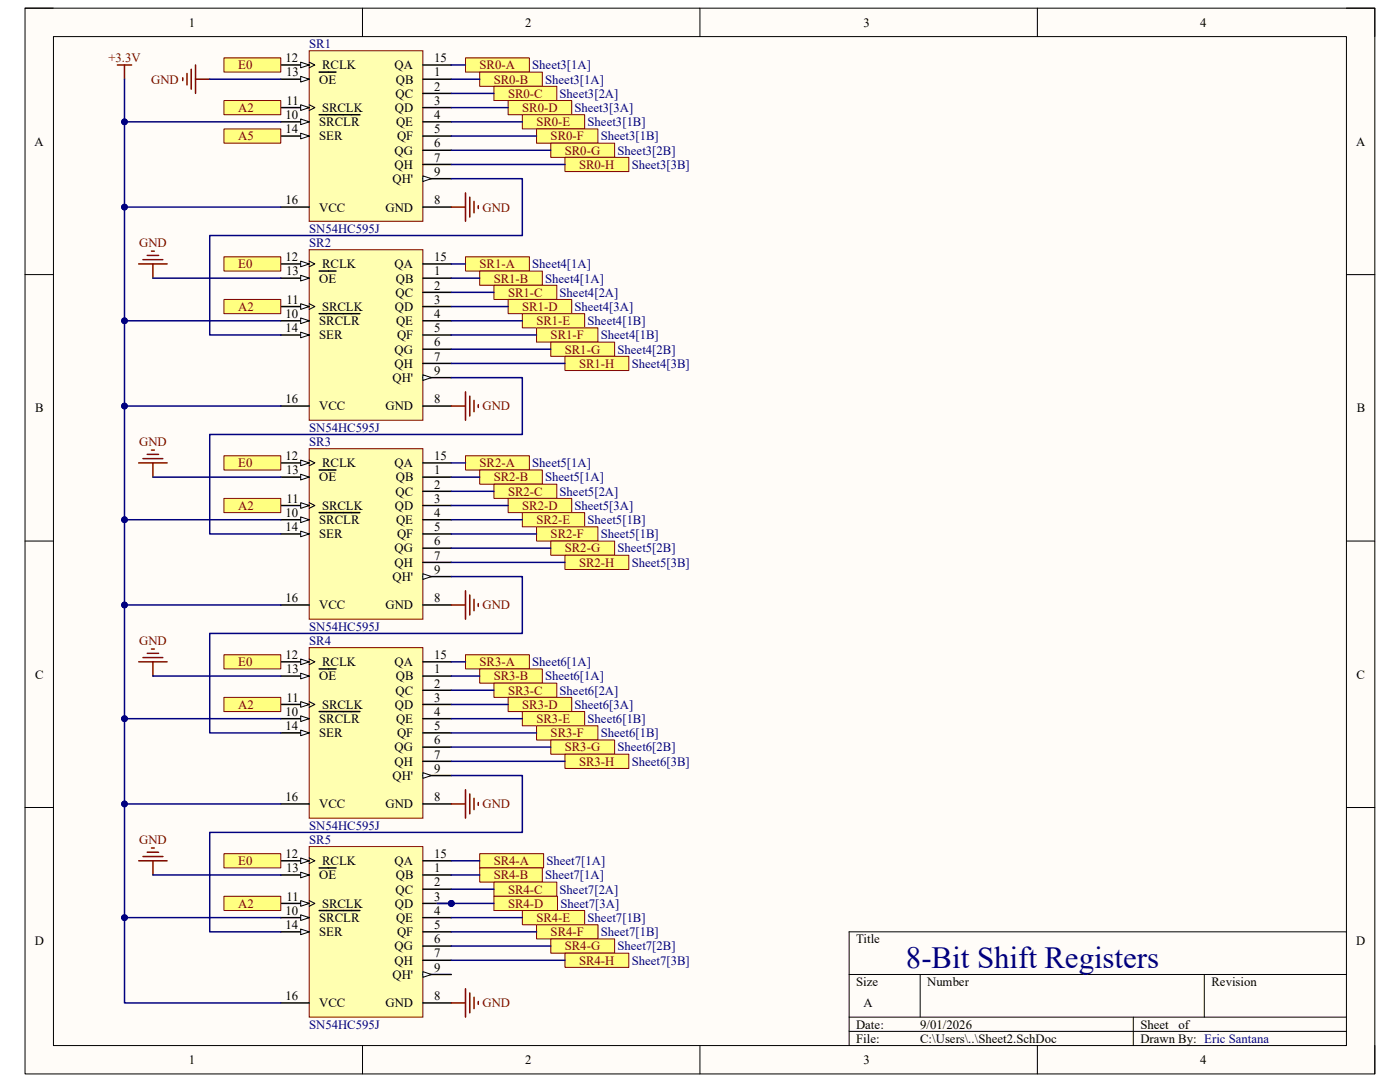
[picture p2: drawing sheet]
<svg xmlns="http://www.w3.org/2000/svg" width="279mm" height="216mm" viewBox="0 0 279 216" stroke-linecap="round" stroke-linejoin="round" font-family="sans-serif">
<path d="M5 1.6h269.4v212.7h-269.4z" fill-rule="evenodd" fill="#fffcf8"/>
<path d="M5 1.6h269.4v212.7h-269.4z" fill="none" stroke="#000" stroke-width=".2"/>
<path d="M10.7 7.3h258v201.3h-258z" fill-rule="evenodd" fill="#fffcf8"/>
<g fill="none" stroke="#000" stroke-width=".2">
<path d="M5 1.6h5.7M10.7 7.3h258v201.3h-258zM72.3 1.6v5.7M139.7 1.6v5.7M207 1.6v5.7M268.7 1.6h5.7v5.7M5 54.8h5.7M268.7 54.8h5.7M5 108h5.7M268.7 108h5.7M5 161.1h5.7M268.7 161.1h5.7"/>
<path d="M169.5 194.4h99.2M183.6 194.4v8.6M240.3 194.4v8.6M268.7 185.9h-99.2v22.7M72.3 208.6v5.7M139.7 208.6v5.7M169.5 203h99.2M169.5 205.8h99.2M207 208.6v5.7M226.2 203v5.6M274.4 208.6v5.7"/>
</g>
<path d="M61.7 10.1h22.7v34.1h-22.7z" fill-rule="evenodd" fill="#ffffb0"/>
<path d="M61.7 10.1h22.7v34.1h-22.7z" fill="none" stroke="#800000" stroke-width=".2"/>
<path d="M84.4 15.8h5.7M56 24.3h5.7" fill="none" stroke="#000" stroke-width=".3"/>
<path d="M60 23.7l1.7 .6-1.7 .6z" fill="#f8fcff"/>
<path d="M60 23.7l1.7 .6-1.7 .6z" fill="none" stroke="#000" stroke-width=".2"/>
<path d="M56 21.5h5.7M63.7 22.9h8.1" fill="none" stroke="#000" stroke-width=".3"/>
<path d="M60 20.9l1.7 .6-1.7 .5z" fill="#f8fcff"/>
<path d="M60 20.9l1.7 .6-1.7 .5zM61.7 20.9l1.1 .6-1.1 .5" fill="none" stroke="#000" stroke-width=".2"/>
<path d="M56 13h5.7" fill="none" stroke="#000" stroke-width=".3"/>
<path d="M60 12.4l1.7 .6-1.7 .5z" fill="#f8fcff"/>
<path d="M60 12.4l1.7 .6-1.7 .5zM61.7 12.4l1.1 .6-1.1 .5" fill="none" stroke="#000" stroke-width=".2"/>
<path d="M56 15.8h5.7" fill="none" stroke="#000" stroke-width=".3"/>
<path d="M60 15.2l1.7 .6-1.7 .6z" fill="#f8fcff"/>
<path d="M60 15.2l1.7 .6-1.7 .6z" fill="none" stroke="#000" stroke-width=".2"/>
<path d="M63.7 14.4h3.3M56 27.1h5.7" fill="none" stroke="#000" stroke-width=".3"/>
<path d="M60 26.6l1.7 .5-1.7 .6z" fill="#f8fcff"/>
<path d="M60 26.6l1.7 .5-1.7 .6z" fill="none" stroke="#000" stroke-width=".2"/>
<path d="M84.4 13h5.7M84.4 18.6h5.7M84.4 21.5h5.7M84.4 24.3h5.7M84.4 27.1h5.7M84.4 30h5.7M84.4 32.8h5.7M84.4 35.7h5.7M56 41.3h5.7M84.4 41.3h5.7" fill="none" stroke="#000" stroke-width=".3"/>
<path d="M84.4 35.1l1.7 .6-1.7 .5z" fill="#f8fcff"/>
<path d="M84.4 35.1l1.7 .6-1.7 .5z" fill="none" stroke="#000" stroke-width=".2"/>
<path d="M61.7 49.8h22.7v34.1h-22.7z" fill-rule="evenodd" fill="#ffffb0"/>
<path d="M61.7 49.8h22.7v34.1h-22.7z" fill="none" stroke="#800000" stroke-width=".2"/>
<path d="M84.4 55.5h5.7M56 64h5.7" fill="none" stroke="#000" stroke-width=".3"/>
<path d="M60 63.4l1.7 .6-1.7 .6z" fill="#f8fcff"/>
<path d="M60 63.4l1.7 .6-1.7 .6z" fill="none" stroke="#000" stroke-width=".2"/>
<path d="M56 61.2h5.7M63.7 62.6h8.1" fill="none" stroke="#000" stroke-width=".3"/>
<path d="M60 60.6l1.7 .6-1.7 .5z" fill="#f8fcff"/>
<path d="M60 60.6l1.7 .6-1.7 .5zM61.7 60.6l1.1 .6-1.1 .5" fill="none" stroke="#000" stroke-width=".2"/>
<path d="M56 52.7h5.7" fill="none" stroke="#000" stroke-width=".3"/>
<path d="M60 52.1l1.7 .6-1.7 .5z" fill="#f8fcff"/>
<path d="M60 52.1l1.7 .6-1.7 .5zM61.7 52.1l1.1 .6-1.1 .5" fill="none" stroke="#000" stroke-width=".2"/>
<path d="M56 55.5h5.7" fill="none" stroke="#000" stroke-width=".3"/>
<path d="M60 54.9l1.7 .6-1.7 .6z" fill="#f8fcff"/>
<path d="M60 54.9l1.7 .6-1.7 .6z" fill="none" stroke="#000" stroke-width=".2"/>
<path d="M63.7 54.1h3.3M56 66.8h5.7" fill="none" stroke="#000" stroke-width=".3"/>
<path d="M60 66.3l1.7 .5-1.7 .6z" fill="#f8fcff"/>
<path d="M60 66.3l1.7 .5-1.7 .6z" fill="none" stroke="#000" stroke-width=".2"/>
<path d="M84.4 52.7h5.7M84.4 58.3h5.7M84.4 61.2h5.7M84.4 64h5.7M84.4 66.8h5.7M84.4 69.7h5.7M84.4 72.5h5.7M84.4 75.4h5.7M56 81h5.7M84.4 81h5.7" fill="none" stroke="#000" stroke-width=".3"/>
<path d="M84.4 74.8l1.7 .6-1.7 .5z" fill="#f8fcff"/>
<path d="M84.4 74.8l1.7 .6-1.7 .5z" fill="none" stroke="#000" stroke-width=".2"/>
<path d="M61.7 129.2h22.7v34.1h-22.7z" fill-rule="evenodd" fill="#ffffb0"/>
<path d="M61.7 129.2h22.7v34.1h-22.7z" fill="none" stroke="#800000" stroke-width=".2"/>
<path d="M84.4 134.9h5.7M56 143.4h5.7" fill="none" stroke="#000" stroke-width=".3"/>
<path d="M60 142.8l1.7 .6-1.7 .6z" fill="#f8fcff"/>
<path d="M60 142.8l1.7 .6-1.7 .6z" fill="none" stroke="#000" stroke-width=".2"/>
<path d="M56 140.6h5.7M63.7 142h8.1" fill="none" stroke="#000" stroke-width=".3"/>
<path d="M60 140l1.7 .6-1.7 .5z" fill="#f8fcff"/>
<path d="M60 140l1.7 .6-1.7 .5zM61.7 140l1.1 .6-1.1 .5" fill="none" stroke="#000" stroke-width=".2"/>
<path d="M56 132.1h5.7" fill="none" stroke="#000" stroke-width=".3"/>
<path d="M60 131.5l1.7 .6-1.7 .5z" fill="#f8fcff"/>
<path d="M60 131.5l1.7 .6-1.7 .5zM61.7 131.5l1.1 .6-1.1 .5" fill="none" stroke="#000" stroke-width=".2"/>
<path d="M56 134.9h5.7" fill="none" stroke="#000" stroke-width=".3"/>
<path d="M60 134.3l1.7 .6-1.7 .6z" fill="#f8fcff"/>
<path d="M60 134.3l1.7 .6-1.7 .6z" fill="none" stroke="#000" stroke-width=".2"/>
<path d="M63.7 133.5h3.3M56 146.2h5.7" fill="none" stroke="#000" stroke-width=".3"/>
<path d="M60 145.7l1.7 .5-1.7 .6z" fill="#f8fcff"/>
<path d="M60 145.7l1.7 .5-1.7 .6z" fill="none" stroke="#000" stroke-width=".2"/>
<path d="M84.4 132.1h5.7M84.4 137.7h5.7M84.4 140.6h5.7M84.4 143.4h5.7M84.4 146.2h5.7M84.4 149.1h5.7M84.4 151.9h5.7M84.4 154.7h5.7M56 160.4h5.7M84.4 160.4h5.7" fill="none" stroke="#000" stroke-width=".3"/>
<path d="M84.4 154.2l1.7 .5-1.7 .6z" fill="#f8fcff"/>
<path d="M84.4 154.2l1.7 .5-1.7 .6z" fill="none" stroke="#000" stroke-width=".2"/>
<circle cx="90.1" cy="180.3" r=".57" fill="#000080"/>
<circle cx="90.1" cy="180.3" r=".57" fill="none" stroke="#000080" stroke-width=".2"/>
<path d="M61.7 168.9h22.7v34.1h-22.7z" fill-rule="evenodd" fill="#ffffb0"/>
<path d="M61.7 168.9h22.7v34.1h-22.7z" fill="none" stroke="#800000" stroke-width=".2"/>
<path d="M84.4 174.6h5.7M56 183.1h5.7" fill="none" stroke="#000" stroke-width=".3"/>
<path d="M60 182.5l1.7 .6-1.7 .6z" fill="#f8fcff"/>
<path d="M60 182.5l1.7 .6-1.7 .6z" fill="none" stroke="#000" stroke-width=".2"/>
<path d="M56 180.3h5.7M63.7 181.7h8.1" fill="none" stroke="#000" stroke-width=".3"/>
<path d="M60 179.7l1.7 .6-1.7 .5z" fill="#f8fcff"/>
<path d="M60 179.7l1.7 .6-1.7 .5zM61.7 179.7l1.1 .6-1.1 .5" fill="none" stroke="#000" stroke-width=".2"/>
<path d="M56 171.8h5.7" fill="none" stroke="#000" stroke-width=".3"/>
<path d="M60 171.2l1.7 .6-1.7 .5z" fill="#f8fcff"/>
<path d="M60 171.2l1.7 .6-1.7 .5zM61.7 171.2l1.1 .6-1.1 .5" fill="none" stroke="#000" stroke-width=".2"/>
<path d="M56 174.6h5.7" fill="none" stroke="#000" stroke-width=".3"/>
<path d="M60 174l1.7 .6-1.7 .6z" fill="#f8fcff"/>
<path d="M60 174l1.7 .6-1.7 .6z" fill="none" stroke="#000" stroke-width=".2"/>
<path d="M63.7 173.2h3.3M56 185.9h5.7" fill="none" stroke="#000" stroke-width=".3"/>
<path d="M60 185.4l1.7 .5-1.7 .6z" fill="#f8fcff"/>
<path d="M60 185.4l1.7 .5-1.7 .6z" fill="none" stroke="#000" stroke-width=".2"/>
<path d="M84.4 171.8h5.7M84.4 177.4h5.7M84.4 180.3h5.7M56 200.1h5.7" fill="none" stroke="#000" stroke-width=".3"/>
<circle cx="90.1" cy="180.3" r=".57" fill="#000080"/>
<circle cx="90.1" cy="180.3" r=".57" fill="none" stroke="#000080" stroke-width=".2"/>
<path d="M84.4 183.1h5.7M84.4 185.9h5.7M84.4 188.8h5.7M84.4 191.6h5.7M84.4 194.4h5.7M84.4 200.1h5.7" fill="none" stroke="#000" stroke-width=".3"/>
<path d="M84.4 193.9l1.7 .5-1.7 .6z" fill="#f8fcff"/>
<path d="M84.4 193.9l1.7 .5-1.7 .6z" fill="none" stroke="#000" stroke-width=".2"/>
<path d="M61.7 89.5h22.7v34.1h-22.7z" fill-rule="evenodd" fill="#ffffb0"/>
<path d="M61.7 89.5h22.7v34.1h-22.7z" fill="none" stroke="#800000" stroke-width=".2"/>
<path d="M84.4 95.2h5.7M56 103.7h5.7" fill="none" stroke="#000" stroke-width=".3"/>
<path d="M60 103.1l1.7 .6-1.7 .6z" fill="#f8fcff"/>
<path d="M60 103.1l1.7 .6-1.7 .6z" fill="none" stroke="#000" stroke-width=".2"/>
<path d="M56 100.9h5.7M63.7 102.3h8.1" fill="none" stroke="#000" stroke-width=".3"/>
<path d="M60 100.3l1.7 .6-1.7 .5z" fill="#f8fcff"/>
<path d="M60 100.3l1.7 .6-1.7 .5zM61.7 100.3l1.1 .6-1.1 .5" fill="none" stroke="#000" stroke-width=".2"/>
<path d="M56 92.4h5.7" fill="none" stroke="#000" stroke-width=".3"/>
<path d="M60 91.8l1.7 .6-1.7 .5z" fill="#f8fcff"/>
<path d="M60 91.8l1.7 .6-1.7 .5zM61.7 91.8l1.1 .6-1.1 .5" fill="none" stroke="#000" stroke-width=".2"/>
<path d="M56 95.2h5.7" fill="none" stroke="#000" stroke-width=".3"/>
<path d="M60 94.6l1.7 .6-1.7 .6z" fill="#f8fcff"/>
<path d="M60 94.6l1.7 .6-1.7 .6z" fill="none" stroke="#000" stroke-width=".2"/>
<path d="M63.7 93.8h3.3M56 106.5h5.7" fill="none" stroke="#000" stroke-width=".3"/>
<path d="M60 106l1.7 .5-1.7 .6z" fill="#f8fcff"/>
<path d="M60 106l1.7 .5-1.7 .6z" fill="none" stroke="#000" stroke-width=".2"/>
<path d="M84.4 92.4h5.7M84.4 98h5.7M84.4 100.9h5.7M84.4 103.7h5.7M84.4 106.5h5.7M84.4 109.4h5.7M84.4 112.2h5.7M84.4 115.1h5.7M56 120.7h5.7M84.4 120.7h5.7" fill="none" stroke="#000" stroke-width=".3"/>
<path d="M84.4 114.5l1.7 .6-1.7 .5z" fill="#f8fcff"/>
<path d="M84.4 114.5l1.7 .6-1.7 .5z" fill="none" stroke="#000" stroke-width=".2"/>
<g fill="none" stroke="#800000" stroke-width=".3">
<path d="M23.4 13h2.9M24.8 13v2.8M92.9 38.5v5.7M93.7 39.3v4M90.1 41.3h2.8M94.6 40.2v2.3M95.5 41v.6M92.9 78.2v5.7M93.7 79v4M94.6 79.9v2.3M90.1 81h2.8M95.5 80.7v.6"/>
<path d="M92.9 117.9v5.7M93.7 118.7v4M94.6 119.6v2.3M90.1 120.7h2.8M95.5 120.4v.6M92.9 157.6v5.7M93.7 158.4v4M94.6 159.3v2.3M90.1 160.4h2.8M95.5 160.1v.6M92.9 197.3v5.7M93.7 198.1v4"/>
<path d="M94.6 199v2.3M95.5 199.8v.6M90.1 200.1h2.8"/>
</g>
<path d="M44.7 11.5h11.3v2.9h-11.3z" fill-rule="evenodd" fill="#ffff80"/>
<path d="M44.7 11.5h11.3v2.9h-11.3z" fill="none" stroke="#800000" stroke-width=".2"/>
<path d="M44.7 20.1h11.3v2.8h-11.3z" fill-rule="evenodd" fill="#ffff80"/>
<path d="M44.7 20.1h11.3v2.8h-11.3z" fill="none" stroke="#800000" stroke-width=".2"/>
<path d="M44.7 25.7h11.3v2.9h-11.3z" fill-rule="evenodd" fill="#ffff80"/>
<path d="M44.7 25.7h11.3v2.9h-11.3z" fill="none" stroke="#800000" stroke-width=".2"/>
<g fill="none" stroke="#800000" stroke-width=".3">
<path d="M36.5 15.5v.6M37.3 14.7v2.2M38.2 13.8v4M39 13v5.6M39 15.8h2.9M27.7 52.7h5.7M28.5 51.8h4M29.4 51h2.2M30.2 50.1h.6M30.5 52.7v2.8M27.7 92.4h5.7M28.5 91.5h4"/>
<path d="M29.4 90.7h2.2M30.2 89.8h.6M30.5 92.4v2.8M27.7 132.1h5.7M28.5 131.2h4M29.4 130.4h2.2M30.2 129.5h.6M30.5 132.1v2.8M27.7 171.8h5.7M28.5 170.9h4M29.4 170.1h2.2M30.2 169.2h.6"/>
<path d="M30.5 171.8v2.8"/>
</g>
<path d="M44.7 51.2h11.3v2.9h-11.3z" fill-rule="evenodd" fill="#ffff80"/>
<path d="M44.7 51.2h11.3v2.9h-11.3z" fill="none" stroke="#800000" stroke-width=".2"/>
<path d="M44.7 59.8h11.3v2.8h-11.3z" fill-rule="evenodd" fill="#ffff80"/>
<path d="M44.7 59.8h11.3v2.8h-11.3z" fill="none" stroke="#800000" stroke-width=".2"/>
<path d="M44.7 90.9h11.3v2.9h-11.3z" fill-rule="evenodd" fill="#ffff80"/>
<path d="M44.7 90.9h11.3v2.9h-11.3z" fill="none" stroke="#800000" stroke-width=".2"/>
<path d="M44.7 99.5h11.3v2.8h-11.3z" fill-rule="evenodd" fill="#ffff80"/>
<path d="M44.7 99.5h11.3v2.8h-11.3z" fill="none" stroke="#800000" stroke-width=".2"/>
<path d="M44.7 130.6h11.3v2.9h-11.3z" fill-rule="evenodd" fill="#ffff80"/>
<path d="M44.7 130.6h11.3v2.9h-11.3z" fill="none" stroke="#800000" stroke-width=".2"/>
<path d="M44.7 170.3h11.3v2.9h-11.3z" fill-rule="evenodd" fill="#ffff80"/>
<path d="M44.7 170.3h11.3v2.9h-11.3z" fill="none" stroke="#800000" stroke-width=".2"/>
<path d="M44.7 139.1h11.3v2.9h-11.3z" fill-rule="evenodd" fill="#ffff80"/>
<path d="M44.7 139.1h11.3v2.9h-11.3z" fill="none" stroke="#800000" stroke-width=".2"/>
<path d="M44.7 178.8h11.3v2.9h-11.3z" fill-rule="evenodd" fill="#ffff80"/>
<path d="M44.7 178.8h11.3v2.9h-11.3z" fill="none" stroke="#800000" stroke-width=".2"/>
<path d="M92.9 11.6h12.8v2.8h-12.8z" fill-rule="evenodd" fill="#ffff80"/>
<path d="M92.9 11.6h12.8v2.8h-12.8z" fill="none" stroke="#800000" stroke-width=".2"/>
<path d="M95.7 14.4h12.5v2.8h-12.5z" fill-rule="evenodd" fill="#ffff80"/>
<path d="M95.7 14.4h12.5v2.8h-12.5z" fill="none" stroke="#800000" stroke-width=".2"/>
<path d="M98.6 17.2h12.5v2.9h-12.5z" fill-rule="evenodd" fill="#ffff80"/>
<path d="M98.6 17.2h12.5v2.9h-12.5z" fill="none" stroke="#800000" stroke-width=".2"/>
<path d="M101.4 20.1h12.7v2.8h-12.7z" fill-rule="evenodd" fill="#ffff80"/>
<path d="M101.4 20.1h12.7v2.8h-12.7z" fill="none" stroke="#800000" stroke-width=".2"/>
<path d="M104.2 22.9h12.5v2.8h-12.5z" fill-rule="evenodd" fill="#ffff80"/>
<path d="M104.2 22.9h12.5v2.8h-12.5z" fill="none" stroke="#800000" stroke-width=".2"/>
<path d="M107.1 25.7h12.2v2.9h-12.2z" fill-rule="evenodd" fill="#ffff80"/>
<path d="M107.1 25.7h12.2v2.9h-12.2z" fill="none" stroke="#800000" stroke-width=".2"/>
<path d="M109.9 28.6h12.8v2.8h-12.8z" fill-rule="evenodd" fill="#ffff80"/>
<path d="M109.9 28.6h12.8v2.8h-12.8z" fill="none" stroke="#800000" stroke-width=".2"/>
<path d="M112.7 31.4h12.8v2.8h-12.8z" fill-rule="evenodd" fill="#ffff80"/>
<path d="M112.7 31.4h12.8v2.8h-12.8z" fill="none" stroke="#800000" stroke-width=".2"/>
<path d="M92.9 51.2h12.8v2.9h-12.8z" fill-rule="evenodd" fill="#ffff80"/>
<path d="M92.9 51.2h12.8v2.9h-12.8z" fill="none" stroke="#800000" stroke-width=".2"/>
<path d="M95.7 54.1h12.5v2.8h-12.5z" fill-rule="evenodd" fill="#ffff80"/>
<path d="M95.7 54.1h12.5v2.8h-12.5z" fill="none" stroke="#800000" stroke-width=".2"/>
<path d="M98.6 56.9h12.5v2.9h-12.5z" fill-rule="evenodd" fill="#ffff80"/>
<path d="M98.6 56.9h12.5v2.9h-12.5z" fill="none" stroke="#800000" stroke-width=".2"/>
<path d="M101.4 59.8h12.7v2.8h-12.7z" fill-rule="evenodd" fill="#ffff80"/>
<path d="M101.4 59.8h12.7v2.8h-12.7z" fill="none" stroke="#800000" stroke-width=".2"/>
<path d="M104.2 62.6h12.5v2.8h-12.5z" fill-rule="evenodd" fill="#ffff80"/>
<path d="M104.2 62.6h12.5v2.8h-12.5z" fill="none" stroke="#800000" stroke-width=".2"/>
<path d="M107.1 65.4h12.2v2.9h-12.2z" fill-rule="evenodd" fill="#ffff80"/>
<path d="M107.1 65.4h12.2v2.9h-12.2z" fill="none" stroke="#800000" stroke-width=".2"/>
<path d="M109.9 68.3h12.8v2.8h-12.8z" fill-rule="evenodd" fill="#ffff80"/>
<path d="M109.9 68.3h12.8v2.8h-12.8z" fill="none" stroke="#800000" stroke-width=".2"/>
<path d="M112.7 71.1h12.8v2.8h-12.8z" fill-rule="evenodd" fill="#ffff80"/>
<path d="M112.7 71.1h12.8v2.8h-12.8z" fill="none" stroke="#800000" stroke-width=".2"/>
<path d="M92.9 90.9h12.8v2.9h-12.8z" fill-rule="evenodd" fill="#ffff80"/>
<path d="M92.9 90.9h12.8v2.9h-12.8z" fill="none" stroke="#800000" stroke-width=".2"/>
<path d="M95.7 93.8h12.5v2.8h-12.5z" fill-rule="evenodd" fill="#ffff80"/>
<path d="M95.7 93.8h12.5v2.8h-12.5z" fill="none" stroke="#800000" stroke-width=".2"/>
<path d="M98.6 96.6h12.5v2.9h-12.5z" fill-rule="evenodd" fill="#ffff80"/>
<path d="M98.6 96.6h12.5v2.9h-12.5z" fill="none" stroke="#800000" stroke-width=".2"/>
<path d="M101.4 99.5h12.7v2.8h-12.7z" fill-rule="evenodd" fill="#ffff80"/>
<path d="M101.4 99.5h12.7v2.8h-12.7z" fill="none" stroke="#800000" stroke-width=".2"/>
<path d="M104.2 102.3h12.5v2.8h-12.5z" fill-rule="evenodd" fill="#ffff80"/>
<path d="M104.2 102.3h12.5v2.8h-12.5z" fill="none" stroke="#800000" stroke-width=".2"/>
<path d="M107.1 105.1h12.2v2.9h-12.2z" fill-rule="evenodd" fill="#ffff80"/>
<path d="M107.1 105.1h12.2v2.9h-12.2z" fill="none" stroke="#800000" stroke-width=".2"/>
<path d="M109.9 108h12.8v2.8h-12.8z" fill-rule="evenodd" fill="#ffff80"/>
<path d="M109.9 108h12.8v2.8h-12.8z" fill="none" stroke="#800000" stroke-width=".2"/>
<path d="M112.7 110.8h12.8v2.8h-12.8z" fill-rule="evenodd" fill="#ffff80"/>
<path d="M112.7 110.8h12.8v2.8h-12.8z" fill="none" stroke="#800000" stroke-width=".2"/>
<path d="M92.9 130.6h12.8v2.9h-12.8z" fill-rule="evenodd" fill="#ffff80"/>
<path d="M92.9 130.6h12.8v2.9h-12.8z" fill="none" stroke="#800000" stroke-width=".2"/>
<path d="M95.7 133.5h12.5v2.8h-12.5z" fill-rule="evenodd" fill="#ffff80"/>
<path d="M95.7 133.5h12.5v2.8h-12.5z" fill="none" stroke="#800000" stroke-width=".2"/>
<path d="M98.6 136.3h12.5v2.8h-12.5z" fill-rule="evenodd" fill="#ffff80"/>
<path d="M98.6 136.3h12.5v2.8h-12.5z" fill="none" stroke="#800000" stroke-width=".2"/>
<path d="M101.4 139.1h12.7v2.9h-12.7z" fill-rule="evenodd" fill="#ffff80"/>
<path d="M101.4 139.1h12.7v2.9h-12.7z" fill="none" stroke="#800000" stroke-width=".2"/>
<path d="M104.2 142h12.5v2.8h-12.5z" fill-rule="evenodd" fill="#ffff80"/>
<path d="M104.2 142h12.5v2.8h-12.5z" fill="none" stroke="#800000" stroke-width=".2"/>
<path d="M107.1 144.8h12.2v2.9h-12.2z" fill-rule="evenodd" fill="#ffff80"/>
<path d="M107.1 144.8h12.2v2.9h-12.2z" fill="none" stroke="#800000" stroke-width=".2"/>
<path d="M109.9 147.7h12.8v2.8h-12.8z" fill-rule="evenodd" fill="#ffff80"/>
<path d="M109.9 147.7h12.8v2.8h-12.8z" fill="none" stroke="#800000" stroke-width=".2"/>
<path d="M112.7 150.5h12.8v2.8h-12.8z" fill-rule="evenodd" fill="#ffff80"/>
<path d="M112.7 150.5h12.8v2.8h-12.8z" fill="none" stroke="#800000" stroke-width=".2"/>
<path d="M95.7 170.3h12.8v2.9h-12.8z" fill-rule="evenodd" fill="#ffff80"/>
<path d="M95.7 170.3h12.8v2.9h-12.8z" fill="none" stroke="#800000" stroke-width=".2"/>
<path d="M95.7 173.2h12.5v2.8h-12.5z" fill-rule="evenodd" fill="#ffff80"/>
<path d="M95.7 173.2h12.5v2.8h-12.5z" fill="none" stroke="#800000" stroke-width=".2"/>
<path d="M98.6 176h12.5v2.8h-12.5z" fill-rule="evenodd" fill="#ffff80"/>
<path d="M98.6 176h12.5v2.8h-12.5z" fill="none" stroke="#800000" stroke-width=".2"/>
<path d="M98.6 178.8h12.7v2.9h-12.7z" fill-rule="evenodd" fill="#ffff80"/>
<path d="M98.6 178.8h12.7v2.9h-12.7z" fill="none" stroke="#800000" stroke-width=".2"/>
<path d="M104.2 181.7h12.5v2.8h-12.5z" fill-rule="evenodd" fill="#ffff80"/>
<path d="M104.2 181.7h12.5v2.8h-12.5z" fill="none" stroke="#800000" stroke-width=".2"/>
<path d="M107.1 184.5h12.2v2.9h-12.2z" fill-rule="evenodd" fill="#ffff80"/>
<path d="M107.1 184.5h12.2v2.9h-12.2z" fill="none" stroke="#800000" stroke-width=".2"/>
<path d="M109.9 187.4h12.8v2.8h-12.8z" fill-rule="evenodd" fill="#ffff80"/>
<path d="M109.9 187.4h12.8v2.8h-12.8z" fill="none" stroke="#800000" stroke-width=".2"/>
<path d="M112.8 190.2h12.7v2.8h-12.7z" fill-rule="evenodd" fill="#ffff80"/>
<path d="M112.8 190.2h12.7v2.8h-12.7z" fill="none" stroke="#800000" stroke-width=".2"/>
<path d="M24.8 41.3h31.2" fill="none" stroke="#000080" stroke-width=".3"/>
<circle cx="24.8" cy="41.3" r=".57" fill="#000080"/>
<circle cx="24.8" cy="41.3" r=".57" fill="none" stroke="#000080" stroke-width=".2"/>
<path d="M24.8 81h31.2" fill="none" stroke="#000080" stroke-width=".3"/>
<circle cx="24.8" cy="81" r=".57" fill="#000080"/>
<circle cx="24.8" cy="81" r=".57" fill="none" stroke="#000080" stroke-width=".2"/>
<path d="M24.8 120.7h31.2" fill="none" stroke="#000080" stroke-width=".3"/>
<circle cx="24.8" cy="120.7" r=".57" fill="#000080"/>
<circle cx="24.8" cy="120.7" r=".57" fill="none" stroke="#000080" stroke-width=".2"/>
<path d="M24.8 15.8v144.6h31.2" fill="none" stroke="#000080" stroke-width=".3"/>
<circle cx="24.8" cy="160.4" r=".57" fill="#000080"/>
<circle cx="24.8" cy="160.4" r=".57" fill="none" stroke="#000080" stroke-width=".2"/>
<circle cx="24.8" cy="143.4" r=".57" fill="#000080"/>
<circle cx="24.8" cy="143.4" r=".57" fill="none" stroke="#000080" stroke-width=".2"/>
<circle cx="24.8" cy="120.7" r=".57" fill="#000080"/>
<circle cx="24.8" cy="120.7" r=".57" fill="none" stroke="#000080" stroke-width=".2"/>
<circle cx="24.8" cy="103.7" r=".57" fill="#000080"/>
<circle cx="24.8" cy="103.7" r=".57" fill="none" stroke="#000080" stroke-width=".2"/>
<circle cx="24.8" cy="81" r=".57" fill="#000080"/>
<circle cx="24.8" cy="81" r=".57" fill="none" stroke="#000080" stroke-width=".2"/>
<circle cx="24.8" cy="64" r=".57" fill="#000080"/>
<circle cx="24.8" cy="64" r=".57" fill="none" stroke="#000080" stroke-width=".2"/>
<circle cx="24.8" cy="41.3" r=".57" fill="#000080"/>
<circle cx="24.8" cy="41.3" r=".57" fill="none" stroke="#000080" stroke-width=".2"/>
<circle cx="24.8" cy="24.3" r=".57" fill="#000080"/>
<circle cx="24.8" cy="24.3" r=".57" fill="none" stroke="#000080" stroke-width=".2"/>
<path d="M24.8 160.4v39.7h31.2" fill="none" stroke="#000080" stroke-width=".3"/>
<circle cx="24.8" cy="183.1" r=".57" fill="#000080"/>
<circle cx="24.8" cy="183.1" r=".57" fill="none" stroke="#000080" stroke-width=".2"/>
<circle cx="24.8" cy="160.4" r=".57" fill="#000080"/>
<circle cx="24.8" cy="160.4" r=".57" fill="none" stroke="#000080" stroke-width=".2"/>
<path d="M24.8 24.3h31.2M90.1 35.7h14.1v11.3h-62.3v19.8h14.1M90.1 75.4h14.1v11.3h-62.3v19.8h14.1M90.1 115.1h14.1v11.3h-62.3v19.8h14.1M90.1 154.7h14.1v11.4h-62.3v19.8h14.1" fill="none" stroke="#000080" stroke-width=".3"/>
<circle cx="24.8" cy="24.3" r=".57" fill="#000080"/>
<circle cx="24.8" cy="24.3" r=".57" fill="none" stroke="#000080" stroke-width=".2"/>
<path d="M41.9 15.8h14.1M30.5 55.5h25.5M24.8 64h31.2M30.5 95.2h25.5M30.5 134.9h25.5M30.5 174.6h25.5" fill="none" stroke="#000080" stroke-width=".3"/>
<circle cx="24.8" cy="64" r=".57" fill="#000080"/>
<circle cx="24.8" cy="64" r=".57" fill="none" stroke="#000080" stroke-width=".2"/>
<path d="M24.8 103.7h31.2" fill="none" stroke="#000080" stroke-width=".3"/>
<circle cx="24.8" cy="103.7" r=".57" fill="#000080"/>
<circle cx="24.8" cy="103.7" r=".57" fill="none" stroke="#000080" stroke-width=".2"/>
<path d="M24.8 143.4h31.2" fill="none" stroke="#000080" stroke-width=".3"/>
<circle cx="24.8" cy="143.4" r=".57" fill="#000080"/>
<circle cx="24.8" cy="143.4" r=".57" fill="none" stroke="#000080" stroke-width=".2"/>
<path d="M24.8 183.1h31.2" fill="none" stroke="#000080" stroke-width=".3"/>
<circle cx="24.8" cy="183.1" r=".57" fill="#000080"/>
<circle cx="24.8" cy="183.1" r=".57" fill="none" stroke="#000080" stroke-width=".2"/>
<g fill="none" stroke="#000080" stroke-width=".3">
<path d="M90.1 13h2.8M90.1 15.8h5.6M90.1 18.6h8.5M90.1 21.5h11.3M90.1 24.3h14.1M90.1 27.1h17M90.1 30h19.8M90.1 32.8h22.6M90.1 52.7h2.8M90.1 55.5h5.6M90.1 58.3h8.5M90.1 61.2h11.3"/>
<path d="M90.1 64h14.1M90.1 66.8h17M90.1 69.7h19.8M90.1 72.5h22.6M90.1 92.4h2.8M90.1 95.2h5.6M90.1 98h8.5M90.1 100.9h11.3M90.1 103.7h14.1M90.1 106.5h17M90.1 109.4h19.8M90.1 112.2h22.6"/>
<path d="M90.1 132.1h2.8M90.1 134.9h5.6M90.1 137.7h8.5M90.1 140.6h11.3M90.1 143.4h14.1M90.1 146.2h17M90.1 149.1h19.8M90.1 151.9h22.6M90.1 171.8h5.6M90.1 174.6h5.6M90.1 177.4h8.5M87.2 180.3h11.4"/>
</g>
<circle cx="90.1" cy="180.3" r=".57" fill="#000080"/>
<circle cx="90.1" cy="180.3" r=".57" fill="none" stroke="#000080" stroke-width=".2"/>
<path d="M90.1 183.1h14.1M90.1 185.9h17M90.1 188.8h19.8M90.1 191.6h22.7" fill="none" stroke="#000080" stroke-width=".3"/>
<text font-size="6.1" fill="#000080" x="180.8" y="193.1">8-Bit Shift Registers</text>
<g font-size="2.5">
<text x="37.7" y="5.3">1</text>
<text x="104.8" y="5.3">2</text>
<text x="172.3" y="5.3">3</text>
<text x="239.5" y="5.3">4</text>
<text x="57" y="12.4">12</text>
<text x="57.1" y="15.2">13</text>
<text x="63.7" y="16.7">OE</text>
<text x="64.3" y="13.8">RCLK</text>
<text x="78.7" y="13.8">QA</text>
<text x="79" y="16.7">QB</text>
<text x="86.7" y="15.2">1</text>
<text x="86.7" y="12.4">15</text>
<text x="57" y="23.7">10</text>
<text x="57.2" y="20.9">11</text>
<text x="64.3" y="22.4">SRCLK</text>
<text x="78.8" y="22.4">QD</text>
<text x="79" y="19.5">QC</text>
<text x="86.7" y="18.1">2</text>
<text x="86.7" y="20.9">3</text>
<text x="86.7" y="23.7">4</text>
<text x="6.9" y="29.1">A</text>
<text x="57" y="26.6">14</text>
<text x="63.7" y="25.2">SRCLR</text>
<text x="63.7" y="28">SER</text>
<text x="79" y="25.2">QE</text>
<text x="79.2" y="28">QF</text>
<text x="86.7" y="26.6">5</text>
<text x="86.7" y="29.4">6</text>
<text x="270.6" y="29.1">A</text>
<text x="78.7" y="30.9">QG</text>
<text x="78.7" y="33.7">QH</text>
<text x="86.7" y="32.3">7</text>
<text x="86.7" y="35.1">9</text>
<text x="57" y="40.8">16</text>
<text x="78.4" y="36.5">QH'</text>
<text x="86.7" y="40.8">8</text>
<text x="63.7" y="42.2">VCC</text>
<text x="77" y="42.2">GND</text>
<text x="57" y="52.1">12</text>
<text x="64.3" y="53.6">RCLK</text>
<text x="78.7" y="53.6">QA</text>
<text x="86.7" y="52.1">15</text>
<text x="57.1" y="54.9">13</text>
<text x="63.7" y="56.4">OE</text>
<text x="79" y="59.2">QC</text>
<text x="79" y="56.4">QB</text>
<text x="86.7" y="54.9">1</text>
<text x="86.7" y="57.8">2</text>
<text x="57" y="63.5">10</text>
<text x="57.2" y="60.6">11</text>
<text x="63.7" y="64.9">SRCLR</text>
<text x="64.3" y="62.1">SRCLK</text>
<text x="78.8" y="62.1">QD</text>
<text x="79" y="64.9">QE</text>
<text x="86.7" y="60.6">3</text>
<text x="86.7" y="63.5">4</text>
<text x="57" y="66.3">14</text>
<text x="63.7" y="67.7">SER</text>
<text x="78.7" y="70.6">QG</text>
<text x="79.2" y="67.7">QF</text>
<text x="86.7" y="66.3">5</text>
<text x="86.7" y="69.1">6</text>
<text x="86.7" y="72">7</text>
<text x="78.4" y="76.2">QH'</text>
<text x="78.7" y="73.4">QH</text>
<text x="86.7" y="74.8">9</text>
<text x="7" y="82.3">B</text>
<text x="57" y="80.5">16</text>
<text x="63.7" y="81.9">VCC</text>
<text x="77" y="81.9">GND</text>
<text x="86.7" y="80.5">8</text>
<text x="270.8" y="82.3">B</text>
<text x="57" y="91.8">12</text>
<text x="57.1" y="94.7">13</text>
<text x="64.3" y="93.2">RCLK</text>
<text x="78.7" y="93.2">QA</text>
<text x="86.7" y="94.7">1</text>
<text x="86.7" y="91.8">15</text>
<text x="57.2" y="100.3">11</text>
<text x="63.7" y="96.1">OE</text>
<text x="64.3" y="101.7">SRCLK</text>
<text x="78.8" y="101.7">QD</text>
<text x="79" y="98.9">QC</text>
<text x="79" y="96.1">QB</text>
<text x="86.7" y="97.5">2</text>
<text x="86.7" y="100.3">3</text>
<text x="57" y="103.2">10</text>
<text x="57" y="106">14</text>
<text x="63.7" y="104.6">SRCLR</text>
<text x="63.7" y="107.4">SER</text>
<text x="79" y="104.6">QE</text>
<text x="79.2" y="107.4">QF</text>
<text x="86.7" y="103.2">4</text>
<text x="86.7" y="106">5</text>
<text x="78.7" y="110.2">QG</text>
<text x="78.7" y="113.1">QH</text>
<text x="86.7" y="108.8">6</text>
<text x="86.7" y="111.7">7</text>
<text x="78.4" y="115.9">QH'</text>
<text x="86.7" y="114.5">9</text>
<text x="57" y="120.2">16</text>
<text x="63.7" y="121.6">VCC</text>
<text x="77" y="121.6">GND</text>
<text x="86.7" y="120.2">8</text>
<text x="57" y="131.5">12</text>
<text x="86.7" y="131.5">15</text>
<text x="7" y="135.4">C</text>
<text x="57.1" y="134.4">13</text>
<text x="63.7" y="135.8">OE</text>
<text x="64.3" y="132.9">RCLK</text>
<text x="78.7" y="132.9">QA</text>
<text x="79" y="135.8">QB</text>
<text x="86.7" y="134.4">1</text>
<text x="86.7" y="137.2">2</text>
<text x="270.7" y="135.4">C</text>
<text x="57" y="142.9">10</text>
<text x="57.2" y="140">11</text>
<text x="64.3" y="141.4">SRCLK</text>
<text x="78.8" y="141.4">QD</text>
<text x="79" y="138.6">QC</text>
<text x="86.7" y="140">3</text>
<text x="86.7" y="142.9">4</text>
<text x="57" y="145.7">14</text>
<text x="63.7" y="144.3">SRCLR</text>
<text x="63.7" y="147.1">SER</text>
<text x="78.7" y="149.9">QG</text>
<text x="79" y="144.3">QE</text>
<text x="79.2" y="147.1">QF</text>
<text x="86.7" y="145.7">5</text>
<text x="86.7" y="148.5">6</text>
<text x="78.4" y="155.6">QH'</text>
<text x="78.7" y="152.8">QH</text>
<text x="86.7" y="151.4">7</text>
<text x="86.7" y="154.2">9</text>
<text x="57" y="159.9">16</text>
<text x="63.7" y="161.3">VCC</text>
<text x="77" y="161.3">GND</text>
<text x="86.7" y="159.9">8</text>
<text x="57" y="171.2">12</text>
<text x="64.3" y="172.6">RCLK</text>
<text x="78.7" y="172.6">QA</text>
<text x="86.7" y="171.2">15</text>
<text x="57.1" y="174">13</text>
<text x="57.2" y="179.7">11</text>
<text x="63.7" y="175.5">OE</text>
<text x="79" y="178.3">QC</text>
<text x="79" y="175.5">QB</text>
<text x="86.7" y="174">1</text>
<text x="86.7" y="176.9">2</text>
<text x="86.7" y="179.7">3</text>
<text x="57" y="182.5">10</text>
<text x="57" y="185.4">14</text>
<text x="63.7" y="184">SRCLR</text>
<text x="64.3" y="181.1">SRCLK</text>
<text x="78.8" y="181.1">QD</text>
<text x="79" y="184">QE</text>
<text x="86.7" y="182.5">4</text>
<text x="86.7" y="185.4">5</text>
<text x="6.9" y="188.6">D</text>
<text x="63.7" y="186.8">SER</text>
<text x="78.7" y="189.7">QG</text>
<text x="79.2" y="186.8">QF</text>
<text x="86.7" y="188.2">6</text>
<text x="86.7" y="191.1">7</text>
<text x="170.9" y="188.2">Title</text>
<text x="270.7" y="188.6">D</text>
<text x="78.4" y="195.3">QH'</text>
<text x="78.7" y="192.5">QH</text>
<text x="86.7" y="193.9">9</text>
<text x="170.9" y="196.7">Size</text>
<text x="185" y="196.7">Number</text>
<text x="241.8" y="196.7">Revision</text>
<text x="57" y="199.6">16</text>
<text x="63.7" y="201">VCC</text>
<text x="77" y="201">GND</text>
<text x="86.7" y="199.6">8</text>
<text x="172.3" y="201">A</text>
<text x="170.9" y="205.2">Date:</text>
<text x="170.9" y="208.1">File:</text>
<text x="183.6" y="205.2">9/01/2026</text>
<text x="183.7" y="208.1">C:\Users\..\Sheet2.SchDoc</text>
<text x="227.6" y="205.2">Sheet</text>
<text x="227.6" y="208.1">Drawn By: Eric Santana</text>
<text x="235.2" y="205.2">of</text>
<text x="37.7" y="212.3">1</text>
<text x="104.8" y="212.3">2</text>
<text x="172.3" y="212.3">3</text>
<text x="239.5" y="212.3">4</text>
</g>
<g font-size="2.5" fill="#000080">
<text x="61.7" y="9.6">SR1</text>
<text x="106.2" y="13.8">Sheet3[1A]</text>
<text x="108.8" y="16.7">Sheet3[1A]</text>
<text x="111.7" y="19.5">Sheet3[2A]</text>
<text x="114.6" y="22.4">Sheet3[3A]</text>
<text x="117.3" y="25.2">Sheet3[1B]</text>
<text x="119.9" y="28">Sheet3[1B]</text>
<text x="123.2" y="30.9">Sheet3[2B]</text>
<text x="126.1" y="33.7">Sheet3[3B]</text>
<text x="61.7" y="46.4">SN54HC595J</text>
<text x="61.7" y="49.3">SR2</text>
<text x="106.2" y="53.6">Sheet4[1A]</text>
<text x="108.8" y="56.4">Sheet4[1A]</text>
<text x="111.7" y="59.2">Sheet4[2A]</text>
<text x="114.6" y="62.1">Sheet4[3A]</text>
<text x="117.3" y="64.9">Sheet4[1B]</text>
<text x="119.9" y="67.7">Sheet4[1B]</text>
<text x="123.2" y="70.6">Sheet4[2B]</text>
<text x="126.1" y="73.4">Sheet4[3B]</text>
<text x="61.7" y="86.1">SN54HC595J</text>
<text x="61.7" y="89">SR3</text>
<text x="106.2" y="93.2">Sheet5[1A]</text>
<text x="108.8" y="96.1">Sheet5[1A]</text>
<text x="111.7" y="98.9">Sheet5[2A]</text>
<text x="114.6" y="101.7">Sheet5[3A]</text>
<text x="117.3" y="104.6">Sheet5[1B]</text>
<text x="119.9" y="107.4">Sheet5[1B]</text>
<text x="123.2" y="110.2">Sheet5[2B]</text>
<text x="126.1" y="113.1">Sheet5[3B]</text>
<text x="61.7" y="125.9">SN54HC595J</text>
<text x="61.7" y="128.7">SR4</text>
<text x="106.2" y="132.9">Sheet6[1A]</text>
<text x="108.8" y="135.8">Sheet6[1A]</text>
<text x="111.7" y="138.6">Sheet6[2A]</text>
<text x="114.6" y="141.4">Sheet6[3A]</text>
<text x="117.3" y="144.3">Sheet6[1B]</text>
<text x="119.9" y="147.1">Sheet6[1B]</text>
<text x="123.2" y="149.9">Sheet6[2B]</text>
<text x="126.1" y="152.8">Sheet6[3B]</text>
<text x="61.7" y="165.5">SN54HC595J</text>
<text x="61.7" y="168.4">SR5</text>
<text x="109.1" y="172.6">Sheet7[1A]</text>
<text x="108.8" y="175.5">Sheet7[1A]</text>
<text x="111.7" y="178.3">Sheet7[2A]</text>
<text x="111.8" y="181.1">Sheet7[3A]</text>
<text x="117.3" y="184">Sheet7[1B]</text>
<text x="119.9" y="186.8">Sheet7[1B]</text>
<text x="123.2" y="189.7">Sheet7[2B]</text>
<text x="126.1" y="192.5">Sheet7[3B]</text>
<text x="61.7" y="205.2">SN54HC595J</text>
</g>
<g font-size="2.5" fill="#800000">
<text x="21.6" y="12.4">+3.3V</text>
<text x="30.2" y="16.7">GND</text>
<text x="47.5" y="13.8">E0</text>
<text x="95.7" y="13.8">SR0-A</text>
<text x="98.6" y="16.7">SR0-B</text>
<text x="47.5" y="22.4">A2</text>
<text x="101.4" y="19.5">SR0-C</text>
<text x="104.2" y="22.4">SR0-D</text>
<text x="47.5" y="28">A5</text>
<text x="107.1" y="25.2">SR0-E</text>
<text x="109.9" y="28">SR0-F</text>
<text x="112.7" y="30.9">SR0-G</text>
<text x="115.6" y="33.7">SR0-H</text>
<text x="96.3" y="42.2">GND</text>
<text x="27.8" y="49.3">GND</text>
<text x="47.5" y="53.6">E0</text>
<text x="95.7" y="53.6">SR1-A</text>
<text x="98.6" y="56.4">SR1-B</text>
<text x="101.4" y="59.2">SR1-C</text>
<text x="47.5" y="62.1">A2</text>
<text x="104.2" y="62.1">SR1-D</text>
<text x="107.1" y="64.9">SR1-E</text>
<text x="109.9" y="67.7">SR1-F</text>
<text x="112.7" y="70.6">SR1-G</text>
<text x="115.6" y="73.4">SR1-H</text>
<text x="96.3" y="81.9">GND</text>
<text x="27.8" y="89">GND</text>
<text x="47.5" y="93.2">E0</text>
<text x="95.7" y="93.2">SR2-A</text>
<text x="47.5" y="101.7">A2</text>
<text x="98.6" y="96.1">SR2-B</text>
<text x="101.4" y="98.9">SR2-C</text>
<text x="104.2" y="101.7">SR2-D</text>
<text x="107.1" y="104.6">SR2-E</text>
<text x="109.9" y="107.4">SR2-F</text>
<text x="112.7" y="110.2">SR2-G</text>
<text x="115.6" y="113.1">SR2-H</text>
<text x="96.3" y="121.6">GND</text>
<text x="27.8" y="128.7">GND</text>
<text x="47.5" y="132.9">E0</text>
<text x="95.7" y="132.9">SR3-A</text>
<text x="98.6" y="135.8">SR3-B</text>
<text x="47.5" y="141.4">A2</text>
<text x="101.4" y="138.6">SR3-C</text>
<text x="104.2" y="141.4">SR3-D</text>
<text x="107.1" y="144.3">SR3-E</text>
<text x="109.9" y="147.1">SR3-F</text>
<text x="112.7" y="149.9">SR3-G</text>
<text x="115.6" y="152.8">SR3-H</text>
<text x="96.3" y="161.3">GND</text>
<text x="27.8" y="168.4">GND</text>
<text x="47.5" y="172.6">E0</text>
<text x="98.6" y="172.6">SR4-A</text>
<text x="98.6" y="175.5">SR4-B</text>
<text x="101.4" y="178.3">SR4-C</text>
<text x="47.5" y="181.1">A2</text>
<text x="101.4" y="181.1">SR4-D</text>
<text x="107.1" y="184">SR4-E</text>
<text x="109.9" y="186.8">SR4-F</text>
<text x="112.7" y="189.7">SR4-G</text>
<text x="115.6" y="192.5">SR4-H</text>
<text x="96.3" y="201">GND</text>
</g>
</svg>
